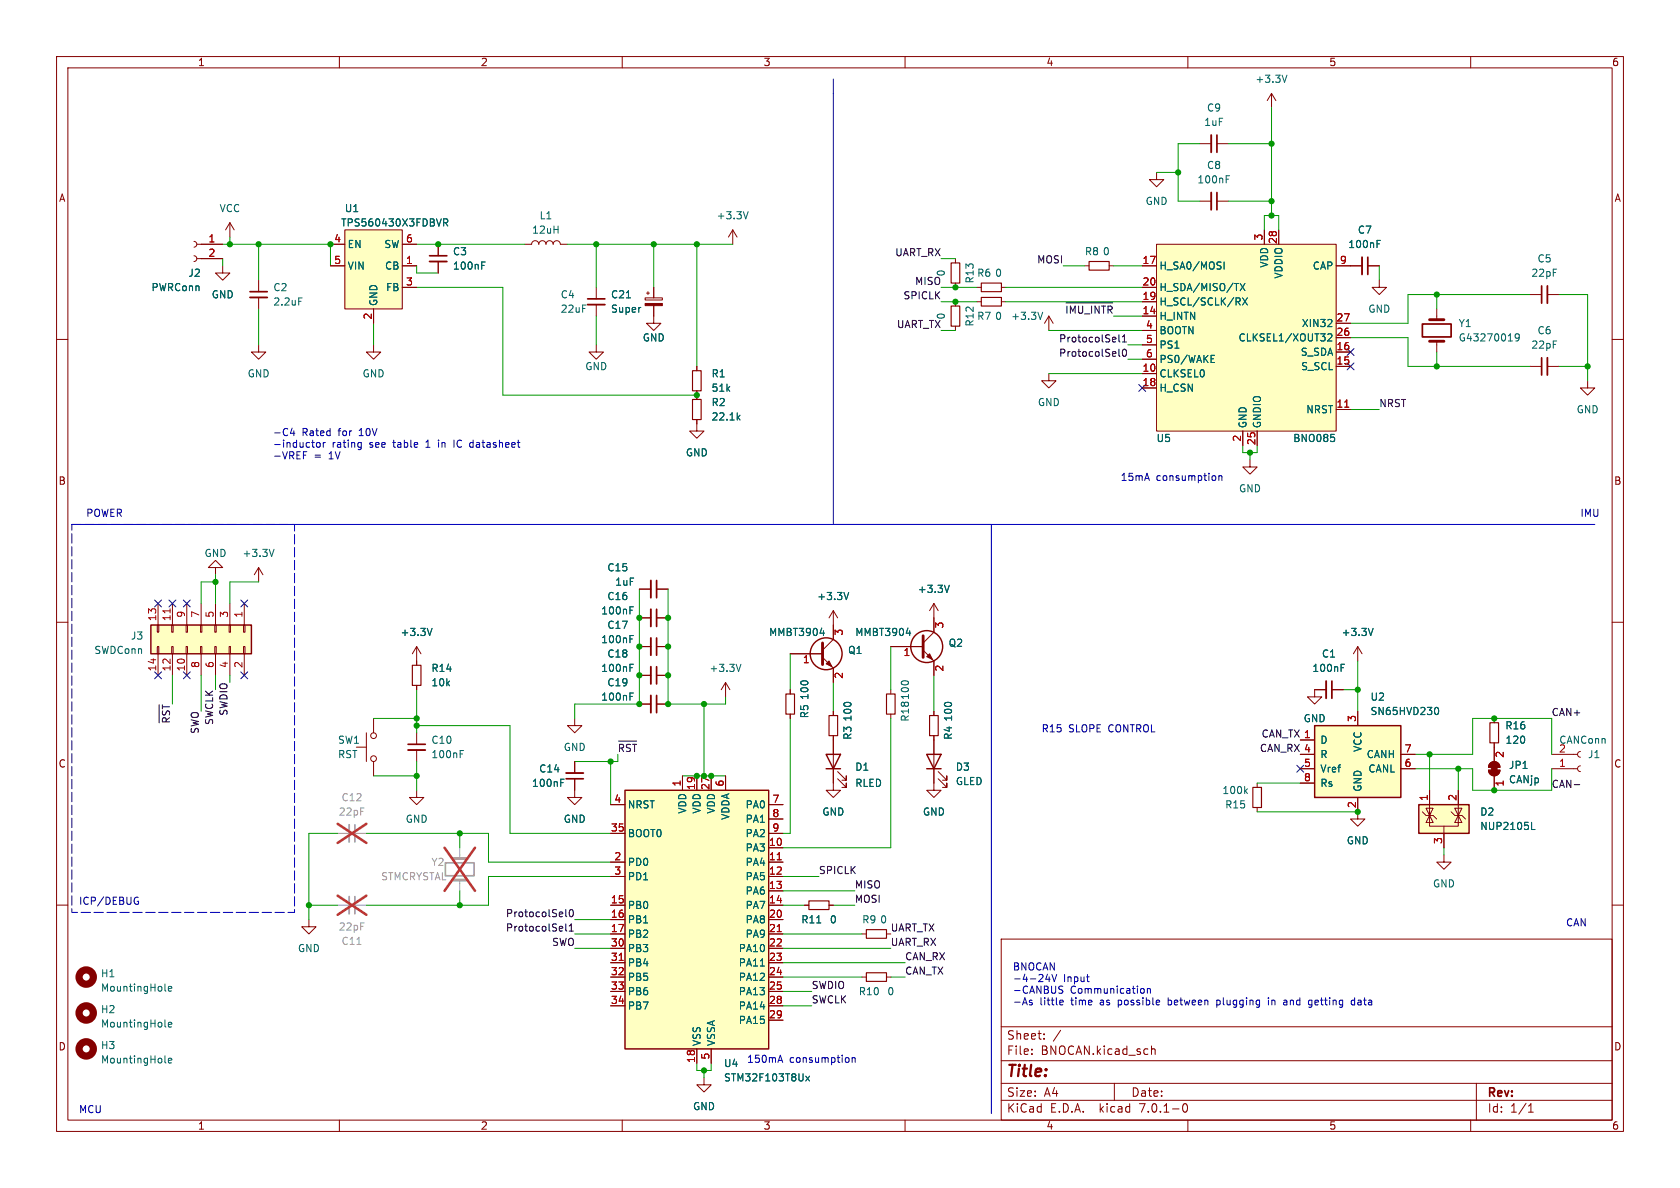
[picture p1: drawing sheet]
<svg xmlns="http://www.w3.org/2000/svg" width="297mm" height="210mm" viewBox="0 0 297 210" stroke-linecap="round" stroke-linejoin="round" font-family="sans-serif">
<g fill="none" stroke="#840000" stroke-width=".18">
<path d="M10 10h277v190h-277zM12 12h273v186h-273zM60 10v2M110 10v2M160 10v2M210 10v2M224.8 16.5l-.8 1.3M224.8 16.5v2.6M224.8 16.5l.8 1.3M260 10v2M40.6 39.4l-.7 1.2M40.6 39.4v2.5"/>
<path d="M40.6 39.4l.8 1.2M204.5 30.5v1.3h1.2l-1.2 1.2-1.3-1.2h1.3M212.1 25.4h2M212.1 35.6h2M215.1 25.4h2.1M215.1 35.6h2.1M10 60h2M34.3 45.2l.4 .2 .1 .3-.2 .4-.3 .1M34.3 42.7l.4 .1 .1 .4-.2 .4-.3 .1M34.8 43.2h4.6M34.8 45.7h4.6M39.4 47v1.3h1.2l-1.2 1.2-1.3-1.2h1.3"/>
<path d="M45.7 49.5v2.1M45.7 52.6v2M58.4 43.2h2.6M58.4 47h2.6M61 40.6h10.1v14h-10.1zM66 54.6v2.6M71.1 43.2h2.6M71.1 47h2.6M71.1 50.8h2.6M77.5 43.2v2M77.5 46.2v2.1M92.7 43.2h1.3a.64 .64 0 0 1 .6-.7 .64 .64 0 0 1 .6 .7 .64 .64 0 0 1 .7-.7 .64 .64 0 0 1 .6 .7 .64 .64 0 0 1 .7-.7 .64 .64 0 0 1 .6 .7 .64 .64 0 0 1 .6-.7 .64 .64 0 0 1 .7 .7h1.2"/>
<path d="M105.4 50.8v2M105.4 53.8v2.1M114 52.7h3.1v.3h-3.1zM114.3 51.8h.5M114.6 51.6v.5M115.6 54v3.2h1.2l-1.2 1.2-1.3-1.2h1.3M115.6 50.8v1.9M129.5 40.6l-.7 1.3M129.5 40.6v2.6M129.5 40.6l.8 1.3M168.9 45.7v.8M168.9 50v.8"/>
<path d="M168.9 53.3v.8M168.9 57.7v.7M172.7 50.8h.8M172.7 53.3h.8M177 50.8h.8M177 53.3h.8M185.4 55.9l-.7 1.3M185.4 55.9v2.5M185.4 55.9l.8 1.3M191.8 47h.7M196.1 47h.7M201.9 47h2.6"/>
<path d="M201.9 50.8h2.6M201.9 53.3h2.6M201.9 55.9h2.6M201.9 58.4h2.6M204.5 43.2h31.7v33h-31.7zM223.5 40.6v2.6M226.1 40.6v2.6M236.2 47h4.6M236.2 59.7h2.6M236.2 57.2h2.6M241.8 47h2M243.8 49.5v1.3h1.3l-1.3 1.3-1.2-1.3h1.2"/>
<path d="M254 54.6v1.9M270.5 52.1h2M273.6 52.1h2M285 60h2M45.7 61v1.2h1.3l-1.3 1.3-1.3-1.3h1.3M66 61v1.2h1.3l-1.3 1.3-1.2-1.3h1.2M105.4 61v1.2h1.3l-1.3 1.3-1.3-1.3h1.3M123.2 74.2v2h1.3l-1.3 1.3-1.3-1.3h1.3M123.2 64.8v.7M123.2 69.1v1.5M185.4 66v1.3h1.3l-1.3 1.3-1.3-1.3h1.3M201.9 66h2.6"/>
<path d="M201.9 68.6h2.6M201.9 61h2.6M201.9 63.5h2.6M219.7 76.2v2.5M222.2 76.2v2.5M236.2 64.8h2.6M236.2 72.4h2.6M236.2 62.2h2.6M254 60.3v1.9M270.5 64.8h2M273.6 64.8h2M280.7 67.3v1.3h1.2l-1.2 1.3-1.3-1.3h1.3"/>
<path d="M221 81.3v1.3h1.2l-1.2 1.2-1.3-1.2h1.3M10 110h2M27.8 110.5h.3v1.3h-.3zM27.8 114.3h.3v1.3h-.3zM27.9 106.7v3.8M27.9 115.6v3.8M30.4 110.5h.2v1.3h-.2zM30.4 114.3h.2v1.3h-.2zM30.5 106.7v3.8M30.5 115.6v3.8M32.9 110.5h.2v1.3h-.2zM32.9 114.3h.2v1.3h-.2z"/>
<path d="M33 106.7v3.8M33 115.6v3.8M35.4 110.5h.3v1.3h-.3zM35.4 114.3h.3v1.3h-.3zM35.6 106.7v3.8M35.6 115.6v3.8M38 110.5h.2v1.3h-.2zM38 114.3h.2v1.3h-.2zM38.1 100.3h1.3l-1.3-1.2-1.3 1.2h1.3v1.3M38.1 106.7v3.8M38.1 115.6v3.8M40.5 110.5h.3v1.3h-.3z"/>
<path d="M40.5 114.3h.3v1.3h-.3zM40.6 106.7v3.8M40.6 115.6v3.8M43.1 110.5h.2v1.3h-.2zM43.1 114.3h.2v1.3h-.2zM43.2 106.7v3.8M43.2 115.6v3.8M45.7 100.3v2.6M45.7 100.3l-.7 1.3M45.7 100.3l.8 1.3M73.7 114.3v3.3M73.7 114.3l-.8 1.3"/>
<path d="M73.7 114.3l.7 1.3M113 119.4h2.1M113 114.3h2.1M113 109.2h2.1M113 104.1h2.1M116.1 119.4h2M116.1 114.3h2M116.1 109.2h2M116.1 104.1h2M139.7 115.6h5.7M145.4 116.2l1.9 1.9v2.6M147.3 108v5l-1.9 1.9"/>
<path d="M147.3 108l-.7 1.2M147.3 108l.8 1.2M157.5 114.3h5.7M163.2 114.9l1.9 1.9v2.6M165.1 106.7v5.1l-1.9 1.9M165.1 106.7l-.8 1.3M165.1 106.7l.8 1.3M240 114.3l-.7 1.3M240 114.3v2.5M240 114.3l.8 1.3M285 110h2M63 132.1h1.8"/>
<path d="M64.8 129.5v5.1M66 127v2.5M66 134.6v2.6M73.7 139.7v1.3h1.2l-1.2 1.2-1.3-1.2h1.3M73.7 121.2v.7M73.7 129.5v2.1M73.7 132.6v2M101.6 127v1.3h1.3l-1.3 1.2-1.3-1.2h1.3M101.6 137.7v3.3h1.3l-1.3 1.2-1.3-1.2h1.3M101.6 134.6v2.1M113 124.5h2.1M116.1 124.5h2"/>
<path d="M120.6 137.2v2.5M123.2 137.2v2.5M125.7 137.2v2.5M128.3 120.7l-.8 1.2M128.3 120.7v2.5M128.3 137.2v2.5M128.3 120.7l.7 1.2M139.7 121.9v.8M139.7 126.2v.8M147.3 130v9.7h1.3l-1.3 1.3-1.3-1.3h1.3M147.3 125.7v.8M148.1 137.7l1.5 1.5v-.8v.8h-.8"/>
<path d="M148.1 136.4l1.5 1.5v-.7v.7h-.8M157.5 121.9v.8M157.5 126.2v.8M165.1 130v9.7h1.3l-1.3 1.3-1.3-1.3h1.3M165.1 125.7v.8M165.9 137.7l1.5 1.5v-.8v.8h-.8M165.9 136.4l1.5 1.5v-.7v.7h-.8M222.2 138.4v.8M229.9 133.4h2.5M229.9 135.9h2.5M229.9 130.8h2.5M229.9 138.4h2.5"/>
<path d="M234.4 121.9h-2v1.3h1.3l-1.3 1.3-1.3-1.3h1.3M235.5 121.9h2M240 125.7v2.6M247.6 133.4h2.6M247.6 135.9h2.6M252.7 139.7v4.4M257.8 139.7v4.4M263.1 136.1h2.1a1.02 1.02 0 0 1-1 1.1 1.02 1.02 0 0 1-1.1-1.1zM263.5 134.9a1.01 1.01 0 0 1 1.1-.2 1.01 1.01 0 0 1 .6 .9h-2.1zM264.2 127v.8M264.2 131.3v3.3M264.2 137.2v2.5"/>
<path d="M274.3 133.4h4.6M274.3 135.9h4.6M279.4 132.8l-.4 .2-.1 .3 .1 .4 .4 .2M279.4 135.4l-.4 .1-.1 .4 .1 .3 .4 .2M10 160h2M107.9 152.4h2.6M107.9 154.9h2.6M107.9 147.3h2.6M107.9 142.2h2.6M135.9 149.9h2.5M135.9 152.4h2.5M135.9 154.9h2.5"/>
<path d="M135.9 157.5h2.5M135.9 147.3h2.5M135.9 142.2h2.5M135.9 144.8h2.5M222.2 142.7v.8M240 141v3.8h1.3l-1.3 1.3-1.2-1.3h1.2M251.5 143.5l.6 .6h1.3l.6 .7M252.7 144.1v2h5.1v-2M252.7 144.1l.7 1.3h-1.3zM252.7 143.5v.6l.7-1.2h-1.3l.6 1.2M255.3 151.1v1.3h1.2l-1.2 1.3-1.3-1.3h1.3M255.3 146.1v3.8"/>
<path d="M256.5 143.5l.7 .6h1.2l.7 .7M257.2 142.9h1.2l-.6 1.2zM257.8 144.1l.6 1.3h-1.2zM285 160h2M54.6 162.6v1.2h1.3l-1.3 1.3-1.3-1.3h1.3M107.9 172.7h2.6M107.9 160h2.6M107.9 165.1h2.6M107.9 162.6h2.6M107.9 167.6h2.6M107.9 170.2h2.6M107.9 175.3h2.6"/>
<path d="M107.9 177.8h2.6M135.9 172.7h2.5M135.9 160h2.5M135.9 165.1h2.5M135.9 162.6h2.5M135.9 167.6h2.5M135.9 170.2h2.5M135.9 175.3h2.5M135.9 177.8h2.5M142.2 160h.8M146.6 160h.7M152.4 172.7h.8"/>
<path d="M152.4 165.1h.8M156.7 172.7h.8M156.7 165.1h.8M177 166h108v32h-108zM60 198v2M110 198v2M123.2 185.4v2.6M124.5 190.5v1.3h1.2l-1.2 1.2-1.3-1.2h1.3M125.7 185.4v2.6M135.9 180.3h2.5M160 198v2M177 194.5h108"/>
<path d="M177 191.5h108M177 187.5h108M177 181.5h108M182.4 186.3v.1M182.4 185.5v.1M184.6 183.6v.1M184.6 182.8v.1M197 191.5v3M203.6 184.9v1.5M203.6 185.5l.2-.1 .3 .1 .1 .9M209.2 195.2l.2-.1a.81 .81 0 0 1 .6 .6 .81 .81 0 0 1-.3 .8l-.1 .1a.81 .81 0 0 1-.4-1.4zM210 198v2"/>
<path d="M260 198v2M261 191.5v6.5M270.2 196.6h.9M270.2 195.5l.4-.4v1.5"/>
<circle cx="66" cy="134.1" r=".51"/>
<circle cx="66" cy="130" r=".51"/>
</g>
<g fill="none" stroke="#840000" stroke-width=".33">
<path d="M214.1 23.9v3M214.1 34v3.1M44.2 52.6h3M75.9 46.2h3.1M103.9 53.8h3M240.8 45.5v3M273.6 50.5v3.1M273.6 63.2v3.1M115.1 102.6v3.1M115.1 107.7v3M115.1 112.8v3M115.1 117.9v3"/>
<path d="M72.1 132.6h3.1M100.1 136.7h3M115.1 122.9v3.1M234.4 120.4v3"/>
</g>
<g fill="none" stroke="#840000" stroke-width=".3">
<path d="M215.1 23.9v3M215.1 34v3.1M44.2 51.6h3M75.9 45.2h3.1M103.9 52.8h3M241.8 45.5v3M251.5 57.3h5v2.3h-5zM272.5 50.5v3.1M272.5 63.2v3.1M116.1 102.6v3.1M116.1 107.7v3M116.1 112.8v3"/>
<path d="M116.1 117.9v3M72.1 131.6h3.1M100.1 137.7h3M116.1 122.9v3.1M235.5 120.4v3"/>
</g>
<g fill="#ffffc2" stroke="#ffffc2" stroke-width=".18">
<path d="M61 40.6h10.1v14h-10.1z"/>
<path d="M204.5 43.2h31.7v33h-31.7z"/>
<path d="M250.8 142.2h8.9v5.1h-8.9z"/>
<path d="M232.4 128.3h15.2v12.7h-15.2z"/>
<path d="M110.5 139.7h25.4v45.7h-25.4z"/>
<path d="M26.7 110.5h17.7v5.1h-17.7z"/>
</g>
<g fill="none" stroke="#006464" stroke-width=".18">
<path d="M227.5 13.3l-.4 1.3M78.4 39.4l.6-.1 .2-.2-.1-.3-.7-.1v1.3M78.7 39.4l.5 .6M132.3 37.4l-.5 1.3M216.8 31.1h.6M52.8 52.7h.6M85.2 46.3h.6M184.3 55.2l-.4 1.3M216.4 46.3v1.3M219.3 50.1l.8 1.3M219.7 52.7l.8 1.2M220.1 50.1l-.8 1.3"/>
<path d="M220.5 52.7l-.8 1.2M234.7 57.7h.8M234.7 59.1l.5-.1 .3 .4-.8 .9h.8M235.4 56.6v.4M243.4 42.5h.6M268.6 59.6l-.3 .2-.3-.1-.1-.1v-.4l.2-.2 .4 .1 .1 .1a.84 .84 0 0 1-.4 1.1h-.2M130.5 73.8l.3 .4M130.8 73.4l-.5 .5M214.1 63.4h.4M214.1 64.1h.6M214.1 62.8h.6M235.9 77.4v.5"/>
<path d="M48.4 97.1l-.4 1.3M76.4 111.1l-.4 1.2M111.4 117.4h.6M111.4 112.3h.6M111.4 107.3h.6M131 117.4l-.4 1.3M145 111.9h.8M150 104.7l-.4 1.3M160.2 111.9h.8M167.8 103.5l-.4 1.2M237.1 117.4h.6M242.8 111.1l-.5 1.2"/>
<path d="M81.4 132.7h.6M99.1 137.7h.6M111.4 122.5h.6M220.2 139.8l.3 .5M220.5 139.4l-.5 .5M253.8 125.1l.1-.1a.68 .68 0 0 1 .4 .7 .68 .68 0 0 1-.4 .6h-.1M270.8 146.6h.6M29.2 175.2h.1M29.8 174.8l.6-.1-.1-.3h-.4l-.1 .1v.7h.5M134.4 170.8h.7M29.2 187.9h.1M29.2 181.5l.1 .1"/>
<path d="M29.8 187.5l.6-.1-.1-.3h-.4l-.1 .1v.7h.5M29.8 181.1l.6-.1-.1-.2-.4-.1-.1 .2v.6h.5M142.4 190.2l.7 .9M143.1 190.2l-.7 .9"/>
</g>
<g fill="none" stroke="#840000" stroke-width=".2">
<path d="M168.1 46.5h1.6v3.5h-1.6zM168.1 54.1h1.6v3.6h-1.6zM173.5 52.6h3.5v1.5h-3.5zM173.5 50h3.5v1.6h-3.5zM192.5 46.2h3.6v1.6h-3.6zM122.4 65.5h1.6v3.6h-1.6zM122.4 70.6h1.6v3.6h-1.6zM72.9 117.6h1.5v3.6h-1.5zM138.9 122.7h1.6v3.5h-1.6zM146.6 126.5h1.5v3.5h-1.5zM156.7 122.7h1.5v3.5h-1.5zM164.3 126.5h1.6v3.5h-1.6z"/>
<path d="M221.5 139.2h1.5v3.5h-1.5zM263.4 127.8h1.5v3.5h-1.5zM143 159.3h3.6v1.5h-3.6zM153.2 172h3.5v1.5h-3.5zM153.2 164.3h3.5v1.6h-3.5z"/>
</g>
<path d="M252.7 56.5h2.6M252.7 60.3h2.6M145.4 113.7v3.8M163.2 112.4v3.8" fill="none" stroke="#840000" stroke-width=".51"/>
<path d="M237.7 72h.8M30.1 107.6v.7M137.4 152h.7M109.5 169.8h.7M137.4 164.7h.7" fill="none" stroke="#a90000" stroke-width=".18"/>
<g fill="#840000" stroke="#840000" stroke-width=".18">
<path d="M263.7 135.4h1v1h-1z"/>
<path d="M263.1 136.1h2.1a1.02 1.02 0 0 1-1 1.1 1.02 1.02 0 0 1-1.1-1.1z"/>
<path d="M263.5 134.9a1.01 1.01 0 0 1 1.1-.2 1.01 1.01 0 0 1 .6 .9h-2.1z"/>
<path d="M114 53.6h3.1v.4h-3.1z"/>
<path d="M146 117.3l.6-.5 .5 1.1z"/>
<path d="M163.8 116.1l.5-.5 .5 1z"/>
</g>
<g fill="none" stroke="#840000" stroke-width=".25">
<path d="M26.7 110.5h17.7v5.1h-17.7zM110.5 139.7h25.4v45.7h-25.4zM146 133.4h2.6l-1.3 2.5zM146 135.9h2.6M163.8 133.4h2.6l-1.3 2.5zM163.8 135.9h2.6M232.4 128.3h15.2v12.7h-15.2zM250.8 142.2h8.9v5.1h-8.9z"/>
<circle cx="146" cy="115.6" r="2.82"/>
<circle cx="163.8" cy="114.3" r="2.82"/>
</g>
<path d="M61.7 145.8v3M61.7 158.5v3" fill="none" stroke="#a1a1a1" stroke-width=".33"/>
<path d="M62.7 145.8v3M62.7 158.5v3M78.7 152.5h5.1v2.3h-5.1z" fill="none" stroke="#a1a1a1" stroke-width=".3"/>
<path d="M59.7 147.3h2M62.7 147.3h2.1M81.3 149.9v1.9M81.3 155.6v1.9M59.7 160h2M62.7 160h2.1" fill="none" stroke="#a1a1a1" stroke-width=".18"/>
<path d="M59.7 145.6l5.1 3.4M59.7 158.3l5.1 3.4M64.8 145.6l-5.1 3.4M64.8 158.3l-5.1 3.4M78.6 149.9l5.4 7.6M84 149.9l-5.4 7.6" fill="none" stroke="#eb3a3d" stroke-width=".46"/>
<path d="M80 151.8h2.5M80 155.6h2.5" fill="none" stroke="#a1a1a1" stroke-width=".51"/>
<g fill="none" stroke="#840000" stroke-width="1.3">
<circle cx="15.2" cy="172.7" r="1.27"/>
<circle cx="15.2" cy="179.1" r="1.27"/>
<circle cx="15.2" cy="185.4" r="1.27"/>
</g>
<g fill="none" stroke="#0f0f0f" stroke-width=".18">
<path d="M188.4 53.5h8.3M197.8 59.2v1.1l.2 .2M198.4 59.5l.4-.3v1.3M197.8 61.7v1.1l.2 .2M198.4 60.5h.7M198.6 61.8l.1-.1a.68 .68 0 0 1 .5 .7 .68 .68 0 0 1-.5 .6 .84 .84 0 0 1-.1-1.2zM28.1 124.6v3.2M109.3 131h3.2M278.3 138.7h1M100 160.8v1.1l.2 .2M100 163.3v1.1l.2 .2M100.6 164.6h.8"/>
<path d="M100.6 163.7l.4-.4v1.3M100.8 160.9l.1-.1a.68 .68 0 0 1 .5 .6 .68 .68 0 0 1-.5 .7l-.1-.2-.2-.3z"/>
</g>
<g fill="none" stroke="#0000c2" stroke-width=".18">
<path d="M147.3 14v78.7M51.3 76.6h.8M51.9 76.2v.8M56 78.3l.2-.1 .3 .1 .1 .5-.1 .2-.3 .1-.2-.2zM57.1 78.2v.9M57.5 78.2l-.4 .3M63.5 78.2l.4 .1M63.9 79l-.4 .1M63.9 78.2v1l-.3 .3M80.3 77.8v1.3M12.7 92.7h269.2M175.3 92.7v104.2"/>
<path d="M215.5 84.1v.8M215.5 84.2l.2-.1h.3v.8M24.1 158.6l.3 .1M24.3 159.3h.2v.4l-.4 .2M182.2 177.2l.3 .1v.2l-.2 .1h-.2M182.2 176.8l.3 .1M185.2 172.2l-.3 .9h.8M185.5 172.7v.8M186 172.3l.4 1.2 .4-1.2M187.4 174.9l.4 .1 .1 .3-.2 .3h-.3M187.4 174.3h.3M187.5 176.8l.4 .1 .1 .2-.6 .1"/>
<path d="M187.9 177.6h-.4M192.1 172.7h.5M192.4 173.5h.2M201.9 174.7l.3 .1 .1 .2-.1 .5-.3 .1M202.8 174.9l.2-.2 .3 .1 .1 .8M202.8 174.7v.9M204.8 176.8l.2 .3-.6 .1M205 177.6h-.2M224.2 176.4v.1M224.2 176.8v.8M227.3 176.8l-.3 .1M227.4 177.2h-.3l-.2 .1 .1 .3h.4"/>
<path d="M231.4 178l.3 .1M231.8 176.8l-.4 .1-.1 .1 .1 .5 .4 .1M239.4 176.8h-.3l-.2 .2v.5l.5 .1M137.9 186.5l.5 1.3M150.6 187v.8M150.6 187.1l.2-.1h.3l.1 .8"/>
</g>
<path d="M12.7 92.7h39.4v68.6h-39.4v-68.6" fill="none" stroke="#0000c2" stroke-width=".18" stroke-dasharray="1.7 .6"/>
<g fill="none" stroke="#009600" stroke-width=".18">
<path d="M224.8 19.1v19M204.5 30.5h3.8M212.1 25.4h-3.8v10.2h3.8M217.2 35.6h7.6M217.2 25.4h7.6M39.4 43.2h19v3.8M39.4 45.7v1.3M40.6 41.9v1.3M45.7 43.2v6.3M45.7 54.6v6.4M66 57.2v3.8M73.7 43.2h19"/>
<path d="M73.7 50.8h15.2v19.1h34.3M73.7 47v1.3h3.8M100.3 43.2h29.2M105.4 43.2v7.6M105.4 55.9v5.1M115.6 43.2v7.6M123.2 43.2v21.6M166.4 45.7h2.5M166.4 53.3h6.3M166.4 50.8h6.3M166.4 58.4h2.5M177.8 53.3h24.1"/>
<path d="M177.8 50.8h24.1M185.4 58.4h16.5M188 47h3.8M196.8 47h5.1M196.8 55.9h5.1M223.5 40.6v-2.5h2.6v2.5M238.8 59.7h10.1v5.1h21.6M243.8 47v2.5M254 52.1v2.5M270.5 52.1h-21.6v5.1h-10.1M275.6 52.1h5.1v15.2M185.4 66h16.5"/>
<path d="M199.4 61h2.5M199.4 63.5h2.5M219.7 78.7v1.3h2.5v-1.3M238.8 72.4h5M254 62.2v2.6M275.6 64.8h5.1M221 80v1.3M30.5 119.4v5.1M35.6 119.4v6.3M38.1 102.9h-2.5v3.8M38.1 101.6v5.1M38.1 119.4v2.5"/>
<path d="M40.6 119.4v1.3M45.7 102.9h-5.1v3.8M113 104.1v20.4h-11.4v2.5M118.1 104.1v20.4h10.2v-1.3M139.7 115.6v6.3M157.5 114.3v7.6M165.1 119.4v6.3M240 116.8v8.9M66 137.2h7.7M66 127h7.7M73.7 128.3h16.5v19h17.7M73.7 121.9v7.6"/>
<path d="M73.7 134.6v5.1M107.9 134.6v7.6M109.2 133.4v1.2h-7.6M120.6 137.2h7.7M124.5 124.5v12.7M139.7 127v20.3h-1.3M147.3 120.7v5M157.5 127v22.9h-19.1M222.2 138.4h7.7M237.5 121.9h2.5M250.2 133.4h10.1v-6.4h14v6.4M250.2 135.9h10.1v3.8h14v-3.8"/>
<path d="M252.7 133.4v6.3M257.8 135.9v3.8M59.7 147.3h-5.1v15.3M64.8 147.3h21.6v5.1h21.5M81.3 147.3v2.6M81.3 157.5v2.5M107.9 154.9h-21.5v5.1h-21.6M138.4 154.9h6.4M138.4 157.5h12.7M222.2 143.5h17.8M255.3 149.9v1.2M54.6 160h5.1"/>
<path d="M101.6 165.1h6.3M101.6 167.6h6.3M101.6 162.6h6.3M138.4 175.3h5.1M138.4 172.7h14M138.4 177.8h5.1M138.4 170.2h21.6M138.4 160h3.8M138.4 165.1h14M138.4 167.6h19.1M147.3 160h3.8M157.5 172.7h2.5"/>
<path d="M123.2 188v1.2h2.5v-1.2M124.5 189.2v1.3"/>
</g>
<g fill="none" stroke="#000084" stroke-width=".18">
<path d="M201.3 68l1.2 1.2M202.5 68l-1.2 1.2M238.2 64.2l1.2 1.2M238.2 61.6l1.2 1.2M239.4 64.2l-1.2 1.2M239.4 61.6l-1.2 1.2M27.3 118.8l1.2 1.2M27.3 106.1l1.2 1.2M28.5 118.8l-1.2 1.2M28.5 106.1l-1.2 1.2M29.9 106.1l1.2 1.2M31.1 106.1l-1.2 1.2"/>
<path d="M32.4 118.8l1.2 1.2M32.4 106.1l1.2 1.2M33.6 118.8l-1.2 1.2M33.6 106.1l-1.2 1.2M42.6 118.8l1.2 1.2M42.6 106.1l1.2 1.2M43.8 118.8l-1.2 1.2M43.8 106.1l-1.2 1.2M229.3 135.3l1.2 1.2M230.5 135.3l-1.2 1.2"/>
</g>
<g fill="#009600" stroke="#009600" stroke-width=".18">
<circle cx="58.4" cy="43.2" r=".46"/>
<circle cx="77.5" cy="43.2" r=".46"/>
<circle cx="40.6" cy="43.2" r=".46"/>
<circle cx="45.7" cy="43.2" r=".46"/>
<circle cx="73.7" cy="127" r=".46"/>
<circle cx="73.7" cy="128.3" r=".46"/>
<circle cx="81.3" cy="147.3" r=".46"/>
<circle cx="107.9" cy="134.6" r=".46"/>
<circle cx="124.5" cy="137.2" r=".46"/>
<circle cx="38.1" cy="102.9" r=".46"/>
<circle cx="124.5" cy="189.2" r=".46"/>
<circle cx="118.1" cy="124.5" r=".46"/>
<circle cx="124.5" cy="124.5" r=".46"/>
<circle cx="113" cy="124.5" r=".46"/>
<circle cx="105.4" cy="43.2" r=".46"/>
<circle cx="115.6" cy="43.2" r=".46"/>
<circle cx="123.2" cy="69.9" r=".46"/>
<circle cx="123.2" cy="43.2" r=".46"/>
<circle cx="54.6" cy="160" r=".46"/>
<circle cx="73.7" cy="137.2" r=".46"/>
<circle cx="81.3" cy="160" r=".46"/>
<circle cx="123.2" cy="137.2" r=".46"/>
<circle cx="125.7" cy="137.2" r=".46"/>
<circle cx="113" cy="119.4" r=".46"/>
<circle cx="118.1" cy="114.3" r=".46"/>
<circle cx="113" cy="109.2" r=".46"/>
<circle cx="113" cy="114.3" r=".46"/>
<circle cx="118.1" cy="119.4" r=".46"/>
<circle cx="118.1" cy="109.2" r=".46"/>
<circle cx="168.9" cy="53.3" r=".46"/>
<circle cx="168.9" cy="50.8" r=".46"/>
<circle cx="257.8" cy="135.9" r=".46"/>
<circle cx="240" cy="143.5" r=".46"/>
<circle cx="240" cy="121.9" r=".46"/>
<circle cx="252.7" cy="133.4" r=".46"/>
<circle cx="264.2" cy="139.7" r=".46"/>
<circle cx="224.8" cy="35.6" r=".46"/>
<circle cx="224.8" cy="38.1" r=".46"/>
<circle cx="221" cy="80" r=".46"/>
<circle cx="208.3" cy="30.5" r=".46"/>
<circle cx="224.8" cy="25.4" r=".46"/>
<circle cx="254" cy="52.1" r=".46"/>
<circle cx="254" cy="64.8" r=".46"/>
<circle cx="264.2" cy="127" r=".46"/>
<circle cx="280.7" cy="64.8" r=".46"/>
</g>
<text font-size="2.8" fill="#840000" x="178" y="190.8">Title:</text>
<g font-size="2.1" fill="#840000">
<text x="178" y="183.9">Sheet:</text>
<text x="186.2" y="183.9">/</text>
<text x="178" y="186.6">File:</text>
<text x="184" y="186.6">BNOCAN.kicad_sch</text>
<text x="178" y="196.8">KiCad</text>
<text x="178" y="194">Size:</text>
<text x="184.6" y="194">A4</text>
<text x="185.7" y="196.8">E.D.A.</text>
<text x="194.4" y="196.8">kicad</text>
<text x="200" y="194">Date:</text>
<text x="201.5" y="196.8">7.0.1-0</text>
<text x="263" y="194.2">Rev:</text>
<text x="263" y="196.8">Id:</text>
<text x="267" y="196.8">1/1</text>
</g>
<g font-size="1.8" fill="#840000">
<text x="35" y="11.8">1</text>
<text x="85" y="11.8">2</text>
<text x="135" y="11.8">3</text>
<text x="185" y="11.8">4</text>
<text x="235" y="11.8">5</text>
<text x="285" y="11.8">6</text>
<text x="10.4" y="35.8">A</text>
<text x="285.4" y="35.8">A</text>
<text x="10.3" y="85.8">B</text>
<text x="285.3" y="85.8">B</text>
<text x="10.3" y="135.8">C</text>
<text x="285.3" y="135.8">C</text>
<text x="10.3" y="185.8">D</text>
<text x="285.3" y="185.8">D</text>
<text x="35" y="199.8">1</text>
<text x="85" y="199.8">2</text>
<text x="135" y="199.8">3</text>
<text x="185" y="199.8">4</text>
<text x="235" y="199.8">5</text>
<text x="285" y="199.8">6</text>
</g>
<g font-size="1.8" fill="#006464">
<text x="221.9" y="14.8">+3.3V</text>
<text x="212.8" y="22.4">1uF</text>
<text x="213.3" y="19.9">C9</text>
<text x="211.6" y="32.6">100nF</text>
<text x="213.3" y="30">C8</text>
<text x="38.8" y="37.7">VCC</text>
<text x="60.2" y="40.2">TPS560430X3FDBVR</text>
<text x="60.9" y="37.7">U1</text>
<text x="94" y="41.5">12uH</text>
<text x="95.3" y="38.9">L1</text>
<text x="126.6" y="38.9">+3.3V</text>
<text x="202.5" y="36.4">GND</text>
<text x="240" y="41.5">C7</text>
<text x="61.5" y="44">EN</text>
<text x="61.5" y="47.8">VIN</text>
<text x="67.8" y="44">SW</text>
<text x="67.9" y="47.8">CB</text>
<text x="80" y="45.3">C3</text>
<text x="80" y="47.8">100nF</text>
<text x="191.7" y="45.3">R8</text>
<text x="194.9" y="45.3">0</text>
<text x="205" y="47.8">H_SA0/MOSI</text>
<text x="224.3" y="47.4" transform="rotate(-90 224.3 47.4)">VDD</text>
<text x="232" y="47.8">CAP</text>
<text x="238.3" y="44">100nF</text>
<text x="271.8" y="46.5">C5</text>
<text x="26.7" y="51.6">PWRConn</text>
<text x="33.2" y="49.1">J2</text>
<text x="37.4" y="52.9">GND</text>
<text x="48.3" y="51.6">C2</text>
<text x="68.1" y="51.6">FB</text>
<text x="99.1" y="52.9">C4</text>
<text x="108" y="52.9">C21</text>
<text x="172.3" y="50.2" transform="rotate(-90 172.3 50.2)">R13</text>
<text x="172.7" y="49.1">R6</text>
<text x="175.9" y="49.1">0</text>
<text x="205" y="51.6">H_SDA/MISO/TX</text>
<text x="226.9" y="49.4" transform="rotate(-90 226.9 49.4)">VDDIO</text>
<text x="270.7" y="49.1">22pF</text>
<text x="48.3" y="54.2">2.2uF</text>
<text x="66.9" y="54.1" transform="rotate(-90 66.9 54.1)">GND</text>
<text x="99.1" y="55.4">22uF</text>
<text x="108" y="55.4">Super</text>
<text x="167.2" y="56.5" transform="rotate(-90 167.2 56.5)">0</text>
<text x="172.3" y="57.8" transform="rotate(-90 172.3 57.8)">R12</text>
<text x="172.7" y="56.7">R7</text>
<text x="175.9" y="56.7">0</text>
<text x="178.7" y="56.7">+3.3V</text>
<text x="205" y="56.7">H_INTN</text>
<text x="205" y="54.2">H_SCL/SCLK/RX</text>
<text x="205" y="59.2">BOOTN</text>
<text x="230" y="58">XIN32</text>
<text x="241.8" y="55.4">GND</text>
<text x="257.8" y="58">Y1</text>
<text x="271.8" y="59.2">C6</text>
<text x="103.4" y="65.6">GND</text>
<text x="113.6" y="60.5">GND</text>
<text x="205" y="61.8">PS1</text>
<text x="205" y="64.3">PS0/WAKE</text>
<text x="218.8" y="60.5">CLKSEL1/XOUT32</text>
<text x="229.8" y="63.1">S_SDA</text>
<text x="229.9" y="65.6">S_SCL</text>
<text x="257.8" y="60.5">G43270019</text>
<text x="270.7" y="61.8">22pF</text>
<text x="43.7" y="66.9">GND</text>
<text x="64" y="66.9">GND</text>
<text x="125.7" y="66.9">R1</text>
<text x="125.7" y="69.4">51k</text>
<text x="125.7" y="71.9">R2</text>
<text x="183.4" y="71.9">GND</text>
<text x="205" y="66.9">CLKSEL0</text>
<text x="205" y="69.4">H_CSN</text>
<text x="125.7" y="74.5">22.1k</text>
<text x="220.5" y="75.7" transform="rotate(-90 220.5 75.7)">GND</text>
<text x="223.1" y="75.7" transform="rotate(-90 223.1 75.7)">GNDIO</text>
<text x="230.8" y="73.2">NRST</text>
<text x="278.7" y="73.2">GND</text>
<text x="121.2" y="80.8">GND</text>
<text x="204.4" y="78.3">U5</text>
<text x="228.6" y="78.3">BNO085</text>
<text x="219" y="87.2">GND</text>
<text x="36.1" y="98.6">GND</text>
<text x="42.8" y="98.6">+3.3V</text>
<text x="107.3" y="101.2">C15</text>
<text x="107.3" y="106.2">C16</text>
<text x="108.7" y="103.7">1uF</text>
<text x="144.4" y="106.2">+3.3V</text>
<text x="162.2" y="105">+3.3V</text>
<text x="23.1" y="113.2">J3</text>
<text x="70.8" y="112.6">+3.3V</text>
<text x="106.2" y="113.9">100nF</text>
<text x="106.2" y="108.8">100nF</text>
<text x="107.3" y="111.3">C17</text>
<text x="135.9" y="112.6">MMBT3904</text>
<text x="151.1" y="112.6">MMBT3904</text>
<text x="237.1" y="112.6">+3.3V</text>
<text x="16.6" y="115.8">SWDConn</text>
<text x="76.2" y="118.9">R14</text>
<text x="106.2" y="118.9">100nF</text>
<text x="107.3" y="116.4">C18</text>
<text x="125.4" y="118.9">+3.3V</text>
<text x="149.9" y="115.8">Q1</text>
<text x="167.6" y="114.5">Q2</text>
<text x="231.9" y="118.9">100nF</text>
<text x="233.6" y="116.4">C1</text>
<text x="76.2" y="121.5">10k</text>
<text x="106.2" y="124">100nF</text>
<text x="107.3" y="121.5">C19</text>
<text x="143.1" y="123.8" transform="rotate(-90 143.1 123.8)">100</text>
<text x="160.8" y="123.8" transform="rotate(-90 160.8 123.8)">100</text>
<text x="242.2" y="124">U2</text>
<text x="59.7" y="131.6">SW1</text>
<text x="76.2" y="131.6">C10</text>
<text x="143.1" y="127" transform="rotate(-90 143.1 127)">R5</text>
<text x="150.7" y="130.8" transform="rotate(-90 150.7 130.8)">R3</text>
<text x="150.7" y="127.6" transform="rotate(-90 150.7 127.6)">100</text>
<text x="160.8" y="127.6" transform="rotate(-90 160.8 127.6)">R18</text>
<text x="168.5" y="130.8" transform="rotate(-90 168.5 130.8)">R4</text>
<text x="168.5" y="127.6" transform="rotate(-90 168.5 127.6)">100</text>
<text x="230.4" y="127.8">GND</text>
<text x="233.4" y="131.6">D</text>
<text x="242.2" y="126.6">SN65HVD230</text>
<text x="266.1" y="129.1">R16</text>
<text x="266.1" y="131.6">120</text>
<text x="275.6" y="131.6">CANConn</text>
<text x="59.7" y="134.2">RST</text>
<text x="76.2" y="134.2">100nF</text>
<text x="95.3" y="136.7">C14</text>
<text x="99.6" y="132.9">GND</text>
<text x="151.1" y="136.4">D1</text>
<text x="168.9" y="136.4">D3</text>
<text x="233.4" y="134.2">R</text>
<text x="233.4" y="136.7">Vref</text>
<text x="240.9" y="133" transform="rotate(-90 240.9 133)">VCC</text>
<text x="241.5" y="134.2">CANH</text>
<text x="241.8" y="136.7">CANL</text>
<text x="266.7" y="136.1">JP1</text>
<text x="275.6" y="133.1">2</text>
<text x="280.7" y="134.2">J1</text>
<text x="94" y="139.3">100nF</text>
<text x="111" y="143.1">NRST</text>
<text x="121.5" y="144" transform="rotate(-90 121.5 144)">VDD</text>
<text x="124" y="144" transform="rotate(-90 124 144)">VDD</text>
<text x="126.6" y="144" transform="rotate(-90 126.6 144)">VDD</text>
<text x="131.7" y="143.1">PA0</text>
<text x="151.1" y="139.3">RLED</text>
<text x="168.9" y="138.9">GLED</text>
<text x="216" y="140.5">100k</text>
<text x="216.5" y="143.1">R15</text>
<text x="233.4" y="139.3">Rs</text>
<text x="240.9" y="140" transform="rotate(-90 240.9 140)">GND</text>
<text x="266.7" y="138.6">CANjp</text>
<text x="71.7" y="145.6">GND</text>
<text x="99.6" y="145.6">GND</text>
<text x="111" y="148.1">BOOT0</text>
<text x="129.1" y="145.1" transform="rotate(-90 129.1 145.1)">VDDA</text>
<text x="131.7" y="145.6">PA1</text>
<text x="131.7" y="148.1">PA2</text>
<text x="145.3" y="144.3">GND</text>
<text x="163.1" y="144.3">GND</text>
<text x="238" y="149.4">GND</text>
<text x="261.6" y="144.3">D2</text>
<text x="261.6" y="146.9">NUP2105L</text>
<text x="111" y="153.2">PD0</text>
<text x="111" y="155.8">PD1</text>
<text x="131.7" y="150.7">PA3</text>
<text x="131.7" y="153.2">PA4</text>
<text x="131.7" y="155.8">PA5</text>
<text x="111" y="160.8">PB0</text>
<text x="131.7" y="158.3">PA6</text>
<text x="131.7" y="160.8">PA7</text>
<text x="253.3" y="157">GND</text>
<text x="111" y="163.4">PB1</text>
<text x="111" y="165.9">PB2</text>
<text x="131.7" y="163.4">PA8</text>
<text x="131.7" y="165.9">PA9</text>
<text x="141.6" y="163.4">R11</text>
<text x="146.7" y="163.4">0</text>
<text x="152.4" y="163.4">R9</text>
<text x="155.5" y="163.4">0</text>
<text x="17.8" y="172.9">H1</text>
<text x="52.6" y="168.5">GND</text>
<text x="111" y="168.5">PB3</text>
<text x="111" y="171">PB4</text>
<text x="111" y="173.5">PB5</text>
<text x="130.5" y="168.5">PA10</text>
<text x="130.5" y="171">PA11</text>
<text x="130.5" y="173.5">PA12</text>
<text x="17.8" y="179.3">H2</text>
<text x="17.8" y="175.5">MountingHole</text>
<text x="111" y="176.1">PB6</text>
<text x="111" y="178.6">PB7</text>
<text x="130.5" y="176.1">PA13</text>
<text x="130.5" y="178.6">PA14</text>
<text x="151.8" y="176.1">R10</text>
<text x="156.8" y="176.1">0</text>
<text x="17.8" y="185.6">H3</text>
<text x="17.8" y="181.8">MountingHole</text>
<text x="124" y="184.9" transform="rotate(-90 124 184.9)">VSS</text>
<text x="126.6" y="184.9" transform="rotate(-90 126.6 184.9)">VSSA</text>
<text x="130.5" y="181.2">PA15</text>
<text x="17.8" y="188.2">MountingHole</text>
<text x="127.9" y="191.3">STM32F103T8Ux</text>
<text x="127.9" y="188.8">U4</text>
<text x="122.5" y="196.4">GND</text>
</g>
<g font-size="1.8" fill="#a90000">
<text x="36.8" y="42.9">1</text>
<text x="36.8" y="45.5">2</text>
<text x="59" y="42.9">4</text>
<text x="59" y="46.7">5</text>
<text x="71.7" y="46.7">1</text>
<text x="71.7" y="42.9">6</text>
<text x="201.9" y="46.7">17</text>
<text x="223.3" y="42.6" transform="rotate(-90 223.3 42.6)">3</text>
<text x="225.8" y="43.2" transform="rotate(-90 225.8 43.2)">28</text>
<text x="236.8" y="46.7">9</text>
<text x="71.7" y="50.5">3</text>
<text x="201.9" y="53.1">19</text>
<text x="201.9" y="50.5">20</text>
<text x="65.8" y="56.5" transform="rotate(-90 65.8 56.5)">2</text>
<text x="201.9" y="55.6">14</text>
<text x="202.5" y="58.2">4</text>
<text x="236.2" y="59.4">26</text>
<text x="236.2" y="56.9">27</text>
<text x="201.9" y="65.8">10</text>
<text x="202.5" y="60.7">5</text>
<text x="202.5" y="63.2">6</text>
<text x="236.2" y="64.5">15</text>
<text x="236.2" y="62">16</text>
<text x="201.9" y="68.3">18</text>
<text x="236.2" y="72.1">11</text>
<text x="219.5" y="78.1" transform="rotate(-90 219.5 78.1)">2</text>
<text x="222" y="78.7" transform="rotate(-90 222 78.7)">25</text>
<text x="27.7" y="109.9" transform="rotate(-90 27.7 109.9)">13</text>
<text x="30.2" y="109.9" transform="rotate(-90 30.2 109.9)">11</text>
<text x="32.8" y="109.3" transform="rotate(-90 32.8 109.3)">9</text>
<text x="35.3" y="109.3" transform="rotate(-90 35.3 109.3)">7</text>
<text x="37.8" y="109.3" transform="rotate(-90 37.8 109.3)">5</text>
<text x="40.4" y="109.3" transform="rotate(-90 40.4 109.3)">3</text>
<text x="42.9" y="109.3" transform="rotate(-90 42.9 109.3)">1</text>
<text x="149.2" y="112.4" transform="rotate(-90 149.2 112.4)">3</text>
<text x="167" y="111.2" transform="rotate(-90 167 111.2)">3</text>
<text x="27.7" y="118.7" transform="rotate(-90 27.7 118.7)">14</text>
<text x="30.2" y="118.7" transform="rotate(-90 30.2 118.7)">12</text>
<text x="32.8" y="118.7" transform="rotate(-90 32.8 118.7)">10</text>
<text x="35.3" y="118.1" transform="rotate(-90 35.3 118.1)">8</text>
<text x="37.8" y="118.1" transform="rotate(-90 37.8 118.1)">6</text>
<text x="40.4" y="118.1" transform="rotate(-90 40.4 118.1)">4</text>
<text x="42.9" y="118.1" transform="rotate(-90 42.9 118.1)">2</text>
<text x="141.9" y="117.5">1</text>
<text x="159.7" y="116.2">1</text>
<text x="167" y="118.8" transform="rotate(-90 167 118.8)">2</text>
<text x="149.2" y="120" transform="rotate(-90 149.2 120)">2</text>
<text x="230.5" y="130.6">1</text>
<text x="239.8" y="127.7" transform="rotate(-90 239.8 127.7)">3</text>
<text x="230.5" y="135.6">5</text>
<text x="230.5" y="133.1">4</text>
<text x="248.3" y="135.6">6</text>
<text x="248.3" y="133.1">7</text>
<text x="266.1" y="134" transform="rotate(-90 266.1 134)">2</text>
<text x="275.6" y="135.6">1</text>
<text x="108.6" y="142">4</text>
<text x="120.4" y="139.1" transform="rotate(-90 120.4 139.1)">1</text>
<text x="122.9" y="139.7" transform="rotate(-90 122.9 139.7)">19</text>
<text x="125.5" y="139.7" transform="rotate(-90 125.5 139.7)">27</text>
<text x="128" y="139.1" transform="rotate(-90 128 139.1)">6</text>
<text x="136.5" y="142">7</text>
<text x="230.5" y="138.2">8</text>
<text x="239.8" y="142.9" transform="rotate(-90 239.8 142.9)">2</text>
<text x="252.5" y="141.6" transform="rotate(-90 252.5 141.6)">1</text>
<text x="257.6" y="141.6" transform="rotate(-90 257.6 141.6)">2</text>
<text x="266.1" y="139.1" transform="rotate(-90 266.1 139.1)">1</text>
<text x="107.9" y="147.1">35</text>
<text x="135.9" y="149.6">10</text>
<text x="136.5" y="144.5">8</text>
<text x="136.5" y="147.1">9</text>
<text x="255" y="149.3" transform="rotate(-90 255 149.3)">3</text>
<text x="108.6" y="152.1">2</text>
<text x="108.6" y="154.7">3</text>
<text x="135.9" y="152.1">11</text>
<text x="135.9" y="154.7">12</text>
<text x="107.9" y="159.8">15</text>
<text x="135.9" y="157.2">13</text>
<text x="135.9" y="159.8">14</text>
<text x="107.9" y="162.3">16</text>
<text x="107.9" y="164.8">17</text>
<text x="107.9" y="167.4">30</text>
<text x="135.9" y="162.3">20</text>
<text x="135.9" y="164.8">21</text>
<text x="135.9" y="167.4">22</text>
<text x="107.9" y="169.9">31</text>
<text x="107.9" y="172.5">32</text>
<text x="135.9" y="169.9">23</text>
<text x="135.9" y="172.5">24</text>
<text x="107.9" y="175">33</text>
<text x="107.9" y="177.5">34</text>
<text x="135.9" y="175">25</text>
<text x="135.9" y="177.5">28</text>
<text x="135.9" y="180.1">29</text>
<text x="122.9" y="188" transform="rotate(-90 122.9 188)">18</text>
<text x="125.5" y="187.4" transform="rotate(-90 125.5 187.4)">5</text>
</g>
<g font-size="1.8" fill="#0f0f0f">
<text x="158.1" y="45.4">UART_RX</text>
<text x="183.2" y="46.6">MOSI</text>
<text x="159.6" y="53">SPICLK</text>
<text x="161.6" y="50.5">MISO</text>
<text x="167.2" y="48.9" transform="rotate(-90 167.2 48.9)">0</text>
<text x="158.4" y="58.1">UART_TX</text>
<text x="188.2" y="55.5">~{IMU_INTR}</text>
<text x="187.1" y="60.6">ProtocolSel1</text>
<text x="187.1" y="63.2">ProtocolSel0</text>
<text x="243.8" y="72">NRST</text>
<text x="30.1" y="128" transform="rotate(-90 30.1 128)">~{RST}</text>
<text x="35.2" y="129.8" transform="rotate(-90 35.2 129.8)">SWO</text>
<text x="37.8" y="128.3" transform="rotate(-90 37.8 128.3)">SWCLK</text>
<text x="40.3" y="126.6" transform="rotate(-90 40.3 126.6)">SWDIO</text>
<text x="222.9" y="130.5">CAN_TX 1</text>
<text x="274.3" y="126.7">CAN+</text>
<text x="109.2" y="133">~{RST}</text>
<text x="222.6" y="133">CAN_RX 4</text>
<text x="274.3" y="139.4">CAN-</text>
<text x="144.8" y="154.6">SPICLK</text>
<text x="151.1" y="157.1">MISO</text>
<text x="151.1" y="159.7">MOSI</text>
<text x="89.3" y="162.2">ProtocolSel0</text>
<text x="89.3" y="164.8">ProtocolSel1</text>
<text x="97.5" y="167.3">SWO</text>
<text x="157.5" y="167.3">UART_RX</text>
<text x="157.5" y="164.8">UART_TX</text>
<text x="160" y="172.4">CAN_TX</text>
<text x="160" y="169.8">CAN_RX</text>
<text x="143.5" y="177.5">SWCLK</text>
<text x="143.5" y="174.9">SWDIO</text>
</g>
<g font-size="1.8" fill="#0000c2">
<text x="48.3" y="77.2">-C4</text>
<text x="53.4" y="77.2">Rated</text>
<text x="59.9" y="77.2">for</text>
<text x="63.6" y="77.2">10V</text>
<text x="48.3" y="79.2">-inductor</text>
<text x="48.3" y="81.3">-VREF</text>
<text x="55.5" y="81.3">=</text>
<text x="58.2" y="81.3">1V</text>
<text x="58.7" y="79.2">rating</text>
<text x="65.4" y="79.2">see</text>
<text x="69.7" y="79.2">table</text>
<text x="75.6" y="79.2">1</text>
<text x="77.9" y="79.2">in</text>
<text x="80.7" y="79.2">IC datasheet</text>
<text x="198.1" y="85.1">15mA</text>
<text x="204.4" y="85.1">consumption</text>
<text x="15.2" y="91.4">POWER</text>
<text x="279.4" y="91.4">IMU</text>
<text x="184.1" y="129.5">R15</text>
<text x="188.9" y="129.5">SLOPE CONTROL</text>
<text x="14" y="160">ICP/DEBUG</text>
<text x="276.9" y="163.8">CAN</text>
<text x="179.1" y="171.6">BNOCAN</text>
<text x="179.1" y="173.7">-4-24V</text>
<text x="188" y="173.7">Input</text>
<text x="179.1" y="175.7">-CANBUS</text>
<text x="179.1" y="177.8">-As</text>
<text x="183.9" y="177.8">little</text>
<text x="189.2" y="175.7">Communication</text>
<text x="189.4" y="177.8">time</text>
<text x="194.6" y="177.8">as</text>
<text x="197.9" y="177.8">possible</text>
<text x="206.9" y="177.8">between</text>
<text x="215.6" y="177.8">plugging</text>
<text x="224.8" y="177.8">in</text>
<text x="227.7" y="177.8">and</text>
<text x="232.2" y="177.8">getting</text>
<text x="239.9" y="177.8">data</text>
<text x="132.1" y="188">150mA</text>
<text x="139.6" y="188">consumption</text>
<text x="14" y="196.9">MCU</text>
</g>
<g font-size="1.8" fill="#989898">
<text x="60.3" y="141.8">C12</text>
<text x="59.8" y="144.3">22pF</text>
<text x="67.3" y="155.8">STMCRYSTAL</text>
<text x="76.2" y="153.2">Y2</text>
<text x="59.8" y="164.7">22pF</text>
<text x="60.3" y="167.2">C11</text>
</g>
</svg>
